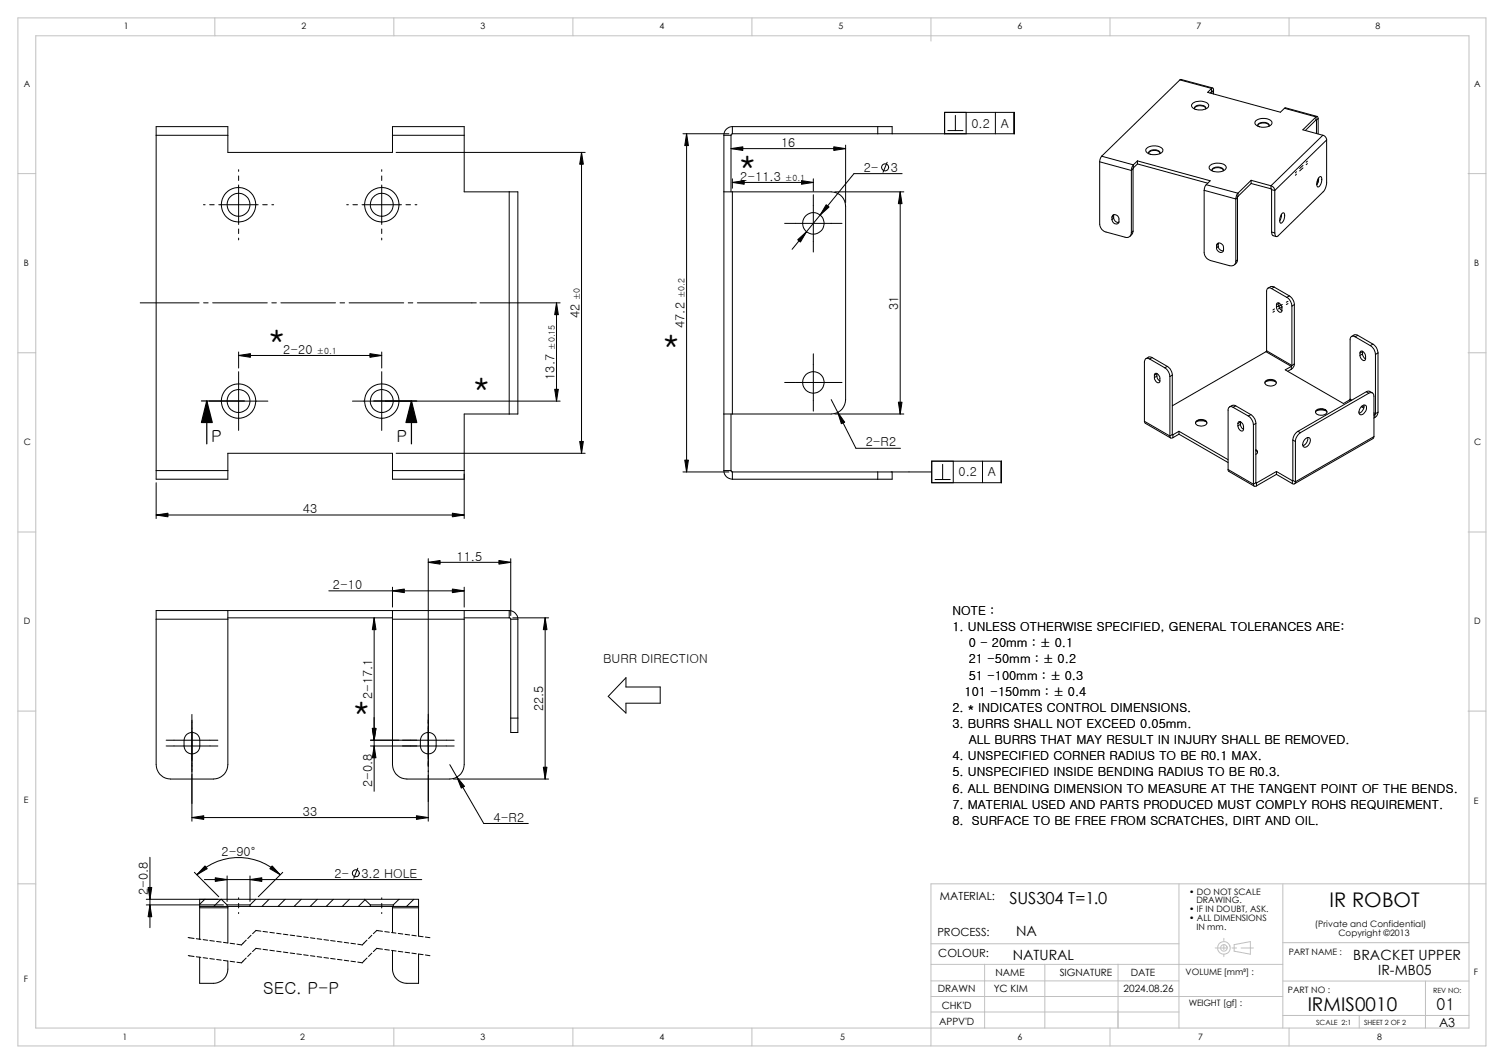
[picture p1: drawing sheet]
<svg xmlns="http://www.w3.org/2000/svg" width="420mm" height="297mm" viewBox="0 0 420 297" stroke-linecap="round" stroke-linejoin="round" font-family="sans-serif">
<g fill="none" stroke="#c0c0c0" stroke-width=".28">
<path d="M5 5h410v287h-410zM10 10h400.2v277h-400.2zM60 5v5M110 5v5M160 5v5M210 5v5M260 5v6.5M310 5v5M360 5v5M5 48.5h5M410 48.5h5M5 98.5h5"/>
<path d="M410 98.5h5M5 148.5h5M410 148.5h5M5 198.5h5M410 198.5h5M5 246.7h5M329.2 246.7v40.3M358.2 246.7v40.3M415 246.7h-155v45.3M260 273.8h69.2M260 278.2h98.2M260 269.2h98.2"/>
<path d="M260 263.4h69.2M275 269.2v17.8M291.8 269.2v17.8M312.2 269.2v17.8M339.3 264.6h3.5M341.8 261.9v.7M341.8 263.8v1.3M341.8 266.4v.6M344 264.6h1.3M344.6 263.7l4.6-.9v3.6l-4.6-.9zM346.6 264.6h3.4M358.2 263.1h52"/>
<path d="M358.2 273.9h52M398.1 273.9v13.1M60 287v5M110 287v5M160 287v5M210 287v5M260 282.5h69.2M310 287v5M358.2 283.5h52M360 287v5M379.6 283.5v3.5"/>
<circle cx="341.8" cy="264.6" r="1.77"/>
<circle cx="341.8" cy="264.6" r=".93"/>
</g>
<g fill="none" stroke="#000" stroke-width=".28">
<path d="M43.6 37.8v93.6M43.6 37.8h20M43.6 37.8v-2.5h20v2.5M63.6 37.8v4.7h46v-4.7M109.6 37.8h20M109.6 37.8v-2.5h20v2.5M129.6 37.8v15.8h12.6M190.7 37.3h12.8M191.7 37.3v94.4M202.1 37.8h2M202.1 37.8v93.6M204.1 37.8v15.8"/>
<path d="M204.5 35.3h40.6M204.5 35.3v2M204.5 37.3h40.6M204.5 35.3a2.38 2.38 0 0 0-2.4 2.5M204.5 37.3l-.4 .5M245.1 37.3h4M245.1 35.3v2M245.1 35.3h4v2M249.1 37.3h34.1v-5.9h-19.4v5.9M264.7 36.4h4.2M266.8 32.2v4.2M269.8 31.4v5.9"/>
<path d="M278 31.4v5.9M329.5 22.3l.3-.1 8.8 2.4M329.5 22.3l-21.9 21.3M329.5 22.3l8.8 2.4M333 28.9a3.4 3.4 0 0 1 4.5 .4 1.97 1.97 0 0 1-2.5 1.4 2 2 0 0 1-2.3-1.3zM333.5 30.3a2.01 2.01 0 0 1 3.2 0M333.6 30.4a.98 .98 0 0 1 1.3-1.1 1.31 1.31 0 0 1 1.8 1.1h-.1M338.3 25.6l.1 .1M338.3 24.7l-1.1 1.1 20.3 5.5 1.2-1.1M338.3 24.7v.9M338.3 25.6l-.4 .4M338.3 24.7a.38 .38 0 0 1 .5 0 .38 .38 0 0 1 .1 .5"/>
<path d="M338.4 25.7v.4M338.9 25.2l-.5 .5M338.9 25.2v1M350.7 33.7a3.6 3.6 0 0 1 4.4 .3 1.27 1.27 0 0 1-1.4 1.4 2.85 2.85 0 0 1-3.3-1zM351.2 35.1a2.09 2.09 0 0 1 3.2 0M351.3 35.3a.96 .96 0 0 1 1.3-1.1 1.32 1.32 0 0 1 1.8 1l-.1 .1M358.7 30.2l.3-.1 8.8 2.4M358.7 30.2l8.8 2.4M367.5 33.5l.1 .1M367.5 32.6a.38 .38 0 0 1 .5 0 .38 .38 0 0 1 .1 .5M367.5 32.6l-3.7 3.6 5.6 1.6M367.5 32.6v.9"/>
<path d="M367.5 33.5l-3 2.9M367.6 33.6v3.7M368.1 33.1l-.5 .5M368.1 33.1v4.3M369.4 37.8a1.43 1.43 0 0 1 1.1 1.3M369.4 37.8l-14.5 14.1M370.5 39.1v12.1l-.6 1.9-13 12.7a.53 .53 0 0 1-.7 .2 .53 .53 0 0 1-.2-.7v-.3M370.5 39.1l-14.5 14.1M56.8 57.1h.5M58.5 57.1h1.3M61.1 57.1h11M66.6 47.4v.4"/>
<path d="M66.6 49.1v1.3M66.6 51.6v11.1M73.4 57.1h1.2M75.9 57.1h.5M96.8 57.1h.5M98.6 57.1h1.2M101.1 57.1h11M106.6 47.4v.4M106.6 49.1v1.3M106.6 51.6v11.1M110.6 42.5h52.8M113.4 57.1h1.2"/>
<path d="M115.9 57.1h.5M142.2 53.6v62M142.2 53.6h2.4v62h-2.4M162.4 42.5v84M202.1 53.6h2.4M204.1 41.5h32M204.5 53.6h27.6a4 4 0 0 1 4 4v53.9a4 4 0 0 1-4 4.1h-27.6M204.5 49.9v2.6M204.5 53.6v62M204.5 50.9h22.6M227.1 49.9v3.4M227.1 54.4v16"/>
<path d="M233.1 53.6h19.3M236.1 40.5v16.1M247.7 45.3l-1.1 2.8M251.4 53.6v62M251.9 48.5h-13.4l-17.3 21.1M307.1 45.2v17.4a2.45 2.45 0 0 0 1.8 2.2l5.3 1.4a1.29 1.29 0 0 0 1.7-1.2M307.1 45.2l8.8 2.4M307.6 43.6l8.9 2.4M307.6 43.6l-.5 1.6M311 59.9v.3M315.9 47.6v17.4M316.4 47.1l-.5 .5"/>
<path d="M316.4 47.1v17.4M316.5 46l-.6 1.6M316.5 46.9l-.1 .2M316.5 46v.9M317.6 44.9l20.3 5.6-1.1 1.1M317.6 44.9l-1.1 1.1M317.6 44.9v.9M317.6 45.8l19.7 5.3M317.6 45.8l-1.1 1.1M320.3 41.4a3.4 3.4 0 0 1 4.4 .4 1.97 1.97 0 0 1-2.5 1.4 2 2 0 0 1-2.2-1.3zM320.8 42.7a2.09 2.09 0 0 1 3.1 0M320.8 42.9a.96 .96 0 0 1 1.3-1.1 1.32 1.32 0 0 1 1.8 1l-.1 .1"/>
<path d="M336.3 53.1v17.4a2.57 2.57 0 0 0 1.7 2.2l5.4 1.5a1.27 1.27 0 0 0 1.7-1.3M336.3 53.1l8.8 2.4M336.8 51.6l8.9 2.3M336.8 51.6l-.4 .6-.1 .9M337.9 46.1a3.6 3.6 0 0 1 4.4 .3 1.3 1.3 0 0 1-1.3 1.5l-.4 .1a2.67 2.67 0 0 1-2.9-1.1zM338.5 47.5a2.09 2.09 0 0 1 3.1 0M338.5 47.7a.95 .95 0 0 1 1.3-1 1.32 1.32 0 0 1 1.8 1h-.1M345.1 55.5v17.4M345.6 55.1l-.5 .4M345.6 55.1v17.4M345.7 53.9l-.4 .8-.2 .8M345.7 54.8l-.1 .3"/>
<path d="M345.7 53.9v.9M349.4 50.3l-3.7 3.6M349.4 50.3l5.5 1.6M349.4 50.3v.9M349.4 51.2l-3.7 3.6M349.4 51.2l5.5 1.5M354.9 52.7l.2 .3M354.9 51.9a1.43 1.43 0 0 1 1.1 1.3M354.9 51.9v.8M355.1 53l.9 .2M355.1 53v11.8M356 53.2v11.8"/>
<path d="M357.8 59.8v.8l-.5 1.1M358 59.6a.47 .47 0 0 1 .6-.1 .47 .47 0 0 1 .1 .7l-.1 1a1.03 1.03 0 0 1-1.1 1 2.53 2.53 0 0 1 .5-2.6zM362 47.9l-.3 .4M362 48.6l-.3 .3M363.9 46.2l-1 .8M363.9 46.9l-1 .8M365.1 45l-.4 .3M365.1 45.7l-.4 .3M368 51.1l-.3 .4M368.1 50.5l-.1 .5M368.1 50v.5M368.1 50.5l-.3 .3"/>
<path d="M368.2 49.7l-.1 1.1-.4 .8M368.3 49.5a.47 .47 0 0 1 .7-.1 .47 .47 0 0 1 .1 .7l-.1 .7a1.08 1.08 0 0 1-1.1 1.3l-.2-1.2zM66.6 63.9v1.3M66.6 66.5v.5M106.6 63.9v1.3M106.6 66.5v.5M219.1 62.4h16M310.5 60.6a.95 .95 0 0 1 1-.7 .95 .95 0 0 1 .9 .8l.1 1.1a.97 .97 0 0 1-1.1 .7 .97 .97 0 0 1-.8-1l-.1-.2M310.5 60.6v.7M311 60.8a1.33 1.33 0 0 0 1.5 1.3M311 60.2l-.5 .4M311 60.8l-.5 .5"/>
<path d="M311 60.2v.6M316.4 64.5l-.1 .6-.7 .9M316.4 64.5l-.5 .5M339.7 68.5v.7M339.7 68.5a.95 .95 0 0 1 1-.7 .95 .95 0 0 1 .9 .8l.1 1.2a.95 .95 0 0 1-1 .7 .95 .95 0 0 1-.9-.8l-.1-.5M340.2 68.8a1.27 1.27 0 0 0 1.4 1.2M340.2 68.1l-.5 .4M340.2 68.8l-.5 .4M340.2 68.1v.7M340.2 67.9v.2M345.6 72.5l-.2 .8-.6 .6M345.6 72.5l-.5 .4"/>
<path d="M355.1 64.8l.3 .9 1 .3M355.1 64.8l.9 .2M39.2 84.5h16.4M56.9 84.5h1.2M59.4 84.5h15.2M66.6 98.3v4.4M66.6 99.2h40M75.9 84.5h1.3M78.4 84.5h15.3M95 84.5h1.2M97.5 84.5h15.2M106.6 98.3v4.4"/>
<path d="M114 84.5h1.3M116.5 84.5h16.5M134 84.5h22.4M155.4 84.5v27.5M227.1 98.8v16M321.7 99.8l-.7-.2-1 .5M321.7 99.8l4.3 2.5M321.7 99.8l-.7 .4M353.5 98.2l-26.1 15.1M353.5 98.2l7.1 4.1M353.7 97.9l-.2 .3M353.7 97.9l7.1 4.1"/>
<path d="M355.1 80.6a.84 .84 0 0 0-1-.2 .84 .84 0 0 0-.4 1v16.5M355.1 80.6l4.2 2.4M355.8 80.1l-.7-.1-1 .4M355.8 80.1l4.2 2.5M355.8 80.1l-.7 .5M355.9 86.2l-.4 .3M355.9 86.9l-.4 .3M356.4 85.1v.6M356.4 85.1a.56 .56 0 0 1 .5-.6 .56 .56 0 0 1 .6 .4 2.21 2.21 0 0 1 .4 2.1 1.11 1.11 0 0 1-1.5-1.3M357.1 85.3a1.69 1.69 0 0 0 .9 1.4M357.1 84.7l-.7 .4M357.1 84.6v.7"/>
<path d="M357.1 85.3l-.7 .4M358.1 85l-1.1 .6M358.1 85.6l-1.1 .6M359.3 83a3 3 0 0 1 1.5 2.4M359.7 84.1l-.5 .3M359.7 84.8l-.5 .2M360 82.6l-.7 .4M360 82.6a3.1 3.1 0 0 1 1.4 2.4M360.8 85.4v16.6M361.4 85l-.6 .4M361.4 85v16.6M378.4 94a.84 .84 0 0 0-1-.1 .84 .84 0 0 0-.4 .9v16.6"/>
<path d="M378.4 94l4.3 2.5M379.1 93.6l-.9-.1-.8 .4M379.1 93.6l-.7 .4M379.1 93.6l4.3 2.5M379.8 98.6a.56 .56 0 0 1 .4-.7 .56 .56 0 0 1 .7 .5 2.21 2.21 0 0 1 .4 2.1 1.11 1.11 0 0 1-1.5-1.3M379.8 98.6v.6M380.5 98.8l.4 1.1 .4 .3M380.5 98.1l-.7 .5M380.5 98v.8M380.5 98.8l-.7 .4M382.7 96.5a3 3 0 0 1 1.4 2.4M383.4 96.1l-.7 .4"/>
<path d="M383.4 96.1a3 3 0 0 1 1.4 2.4M384.1 98.9v16.6M384.8 98.5l-.7 .4M384.8 98.5v16.6M58.4 112h16.4M66.6 103.8v16.3M98.4 112h58M106.6 103.8v16.3M142.2 115.6h-12.6v15.8M202.1 115.6h2.4M204.1 115.6v15.8M219.1 106.8h16"/>
<path d="M232.1 111.5l6.9 13.6h12.5M233.1 115.6h19.3M319.6 117.6l.2 .6 7.1 4.1M319.6 117.6l7.1 4.1M321 100.2a.89 .89 0 0 0-1-.1 .89 .89 0 0 0-.4 .9v16.6M321 100.2l4.2 2.5M322.4 104.7v.7M322.4 104.7a.56 .56 0 0 1 .5-.5 .56 .56 0 0 1 .6 .4 2.16 2.16 0 0 1 .3 2 .78 .78 0 0 1-.8 .2 .78 .78 0 0 1-.5-.8l-.1-.6M323 104.4l-.6 .3M323 104.3v.7M323 105l-.6 .4M323 105a1.69 1.69 0 0 0 .9 1.4"/>
<path d="M325.2 102.7a3.2 3.2 0 0 1 1.5 2.4M326 102.3l-.8 .4M326 102.3a3.1 3.1 0 0 1 1.4 2.4M326.7 105.1v16.6M327.4 104.7l-.7 .4M327.4 104.7v16.6M333.8 118.1a1.9 1.9 0 0 1 3.2 0M334.1 117.7l.8-.2 1.9 .2M334.1 117.5a2.03 2.03 0 0 1 2.9 .4 1.85 1.85 0 0 1-2.9 .6l-.3-.5zM344.3 113.7l4.3 2.4M344.3 113.7a.84 .84 0 0 0-1-.1 .84 .84 0 0 0-.4 .9v16.6M345.1 113.3l-.8-.2-1 .5"/>
<path d="M345.1 113.3l-.8 .4M345.1 113.3l4.2 2.4M345.7 118.2a.56 .56 0 0 1 .5-.6 .56 .56 0 0 1 .6 .5 2.05 2.05 0 0 1 .3 2.1 1.18 1.18 0 0 1-1.4-1.3M345.7 118.2v.7M346.4 118.4a1.48 1.48 0 0 0 .9 1.4M346.4 117.8l-.7 .4M346.4 117.7v.7M346.4 118.4l-.7 .5M348.6 116.1a3.2 3.2 0 0 1 1.4 2.5M349.3 115.7a3.1 3.1 0 0 1 1.4 2.5M349.3 115.7l-.7 .4M350 118.6v16.6"/>
<path d="M350.7 118.2l-.7 .4M350.7 118.2v16.5M353.2 106.9a1.9 1.9 0 0 1 3.2 0M353.4 106.5a3.7 3.7 0 0 1 2.8 0M353.4 106.3a2.07 2.07 0 0 1 3 .5 1.77 1.77 0 0 1-2.6 .7 .69 .69 0 0 1-.6-.5 .69 .69 0 0 1 .2-.7zM360.6 102.3l-1.7 1 16.3 9.3 1.7-1M360.6 102.3v.8M360.6 103.1l-1 .5M360.8 102l-.2 .3M361.4 101.6l-.6 .4M361.4 101.6l-.1 .6-.7 .9M367.5 114.6a1.87 1.87 0 0 1 3 .5 2 2 0 0 1-3.1 0z"/>
<path d="M367.6 114.7a3.7 3.7 0 0 1 2.7 0M370.5 115.1a1.96 1.96 0 0 0-3.1 0M376.9 111.6l.3 .2M377 111.4l.5 .3M377 111.4l-.1 .2M380.2 113.5l.6 .4M380.2 113.4a.79 .79 0 0 1 1.2-.2 .79 .79 0 0 1 .2 1.1l-.1 .3a1.39 1.39 0 0 1-1.9 1 1.98 1.98 0 0 1 .6-2.2zM380.4 113.3l.5 .3M380.9 113.1a2.2 2.2 0 0 1-1.4 2.3M381.6 109.3l.8-.1 .8 .5M381.6 109.3l.6 .5M381.6 109.3l-19.1 11.1"/>
<path d="M382.2 109.8a.88 .88 0 0 1 1-.1 .88 .88 0 0 1 .5 .9v11.3M382.2 109.8l-19.1 11M383.7 115.6l.2 .1M383.7 115.2l.4 .3M383.9 115.7l-.2 .2M383.9 115.7v.8M383.9 116.5l-.2 .2M384.1 115.5l-.2 .2M384.8 115.1l-.7 .4M384.8 115.1a1.82 1.82 0 0 1-.9 1.4M43.6 131.4h20M43.6 134.7v10"/>
<path d="M43.6 131.4v2.4h20v-2.4M63.6 131.4v-4.9h46v4.9M109.6 131.4h20M109.6 131.4v2.4h20v-2.4M110.6 126.5h52.8M129.6 132.3v12.4M190.7 131.7h12.8M202.1 131.4h2M202.1 131.4a2.38 2.38 0 0 0 2.4 2.4M204.1 131.4l.4 .3M204.5 133.8h40.6M204.5 131.7v2.1"/>
<path d="M204.5 131.7h40.6M245.1 131.7v2.1M245.1 131.7h4v2.1h-4M248.8 131.7h11.4M260.2 128.7h19.4v6h-19.4zM261.1 133.9h4.2M263.2 129.6v4.3M266.2 128.7v6M274.4 128.7v6M326.7 121.7a.5 .5 0 0 0 .2 .6 .5 .5 0 0 0 .6-.1M327.4 121.3l.1 .1M327.4 121.3l-.7 .4"/>
<path d="M327.5 121.4v.8M329.2 120.4l13.7 7.9M329.2 120.4l-1.7 1M329.2 120.4v.8M329.2 121.2l13.7 7.9M329.2 121.2l-1.7 1M342.9 131.1l.3 .5 7.1 4.1M342.9 131.1l7.1 4.1M350 135.2a.5 .5 0 0 0 .3 .5 .5 .5 0 0 0 .6-.1M350.7 125.7l.5 .6M350.7 125.8l.2 .1M350.7 134.7l-.7 .5"/>
<path d="M350.7 134.7l.2 .1M350.7 125.5a.69 .69 0 0 1 .5 .7 .69 .69 0 0 1-.5 .6M350.9 134.8v.8M356.4 131.6l4.5 2.6M356.4 131.6l-5.5 3.2M356.4 131.6v.8M356.4 132.4l-5.5 3.2M356.4 132.4l4.5 2.6M360.9 134.2v.8M361 122.9l.7 .3M361 134.1l.7 .4M361 122.9v11.2"/>
<path d="M361 134.1l-.1 .1M361.7 123.2v11.3M361.7 134.5a.53 .53 0 0 1-.2 .5 .53 .53 0 0 1-.6 0M362.5 120.4a3 3 0 0 0-1.5 2.5M362.5 120.4l.6 .4M363.1 120.8a3.3 3.3 0 0 0-1.4 2.4M364.4 122.7a.8 .8 0 0 1 .8-.6 .8 .8 0 0 1 .7 .8v.2a1.56 1.56 0 0 1-2 1.6 1.82 1.82 0 0 1 .5-2zM365.2 122.1v.1a2.1 2.1 0 0 1-1.3 2.2M383.7 121.9l-.3 .5-21.9 12.6M383.7 121.9l-22 12.6M43.6 143.8h86M119.6 156v73.2"/>
<path d="M119.6 157h23M142.6 156v15.8M43.6 172.8v40.6a4 4 0 0 0 4 4.1h12a4.1 4.1 0 0 0 4-4.1v-40.6M43.6 172.8h20M63.6 172.5h46M63.6 170.4v2.4M91.8 164.9h37.8M104.5 172.5v48.4M109.6 172.8v40.6a4 4 0 0 0 4 4.1h12a4.1 4.1 0 0 0 4-4.1v-40.6M109.6 163.9v5.6M109.6 172.8h20M109.6 170.4v2.4"/>
<path d="M129.6 170.4v2.4M129.6 163.9v5.6M129.6 172.5h12.6M142.2 172.5l.4 .3M142.2 170.4a2.46 2.46 0 0 1 2.4 2.4M142.2 170.4h-98.6v2.4M142.2 170.4v2.1M142.6 172.8h2M142.6 172.8v27.6M143.2 172.5h10M144.6 172.8v27.6M152.2 172.5v45"/>
<path d="M53.6 199.4v29.8M174.8 189.2v2.6h9.6v4.5h-9.6v2.8l-5-4.7zM46.4 206.6h14.4M46.4 208.2h14.4M51.9 205.3a2.19 2.19 0 0 1 2.4-.7 2.19 2.19 0 0 1 1.5 2 3.4 3.4 0 0 1-.8 3.4 2.23 2.23 0 0 1-2.3 .2 2.23 2.23 0 0 1-1.3-2 3.8 3.8 0 0 1 .5-2.9zM103.5 206.6h23.3M103.5 208.2h23.3M117.9 205.3a2.19 2.19 0 0 1 2.4-.7 2.19 2.19 0 0 1 1.5 2 3.4 3.4 0 0 1-.8 3.4 2.23 2.23 0 0 1-2.3 .2 2.23 2.23 0 0 1-1.3-2 3.8 3.8 0 0 1 .5-2.9zM125.6 213.4l9.5 16.5h12.4M126.6 217.5h26.6M142.6 200.4h2M144.6 200.4v4.1h-2v-4.1"/>
<path d="M41.9 239.3v19.7M53.6 228.2h66M40.9 251h20.9M40.9 252.6h21.5M54.3 243.5l6.8 6.8M55 244.2a16.5 16.5 0 0 1 23.2 0M55.8 253h7.6M55.8 251v2M55.8 253.4v8.8M55.8 253.4h7.8M55.8 253v.4M57.1 245.5h60.7"/>
<path d="M57.2 251l-1.4 1.4M61.7 251l-2 2M61.8 251l1.6 1.6M61.8 251h9.6M63.4 244.5v7.1M63.4 252.6v.4M63.4 252.6h6.4M63.4 253h6.4M63.6 253.4v9.8l-1.2-.1M63.6 253v.4M66.6 250.6v.3M66.6 252.2v1.2"/>
<path d="M66.6 254.7v.3M69.8 244.5v7.1M69.8 252.6v.4M69.8 253h33.6M71.4 251l-1.6 1.6M71.4 251h30.4M71.5 259.7l1.4 .2M71.5 259.8l-1 .8M75.1 251l-1.9 2M79 243.5l-6.9 6.8M79.6 251l-2 2M84.1 251l-2 2"/>
<path d="M88.6 251l-2 2M93.1 251l-2 2M97.6 251l-2 2M99.9 242.4l-1.1 2.8M101.8 251h9.6M101.8 251l1.6 1.6M101.9 251.2l-1.8 1.8M103.4 252.6h6.4M103.4 253h6.4M103.4 252.6v.4M105.2 259.7l1.6 .3M105.2 259.8l-.9 .8"/>
<path d="M106.6 250.6v.3M106.6 252.2v1.2M106.6 254.7v.3M109.6 253.4v6.9M109.6 253.4h7.3M109.6 253v.4M109.8 252.6v.4M109.8 253h7.1M111.4 251h5.5v2M111.4 251l-1.6 1.6M115.6 251l-2.1 2M116.9 253.4v7.9l1.3 .2"/>
<path d="M116.9 253v.4M52.5 261.7l1.7 .3M52.6 266.7l1.6 .3M54.8 267.1l1.3 .2M54.8 262l1.3 .2M55.8 267.2v7.3h3.8a4 4 0 0 0 4-4v-2.2l-1.2-.2M56.7 267.3l1.3 .2M56.7 262.3l1.3 .2M58.6 267.6l1.3 .2M58.6 262.6l1.3 .1M60.5 267.8l1.3 .2M60.5 262.8l1.3 .2"/>
<path d="M64.3 268.4l1.2 .1M64.3 263.3l1.2 .2M68.7 267.4l-1.3 1.4-1.2-.2M68.7 262.4l-1.3 1.4-1.2-.2M70.1 266.1l-.9 .9M70.1 261.1l-.9 .9M72.9 264.9l-1.4-.2-1 .9M73.4 265l1.3 .2M73.4 260l1.3 .2M75.4 265.3l1.2 .1M75.4 260.3l1.2 .1M77.3 265.5l1.2 .2"/>
<path d="M77.3 260.5l1.2 .2M79.1 265.8l1.3 .1M79.1 260.8l1.3 .1M81 266l1.3 .2M81 261l1.3 .2M82.9 266.3l1.3 .1M82.9 261.3l1.3 .2M84.8 266.5l1.3 .2M84.8 261.5l1.3 .2M86.7 266.8l1.2 .2M86.7 261.8l1.2 .2M88.6 267l1.2 .2"/>
<path d="M88.6 262l1.2 .2M90.5 267.3l1.2 .2M90.5 262.3l1.2 .2M92.3 267.5l1.3 .2M92.3 262.6l1.3 .1M94.2 267.8l1.3 .2M94.2 262.8l1.3 .2M96.1 268.1l1.3 .1M96.1 263.1l1.3 .1M98 268.3l1.3 .2M98 263.3l1.3 .2M102.5 267.4l-1.3 1.4-1.3-.2"/>
<path d="M102.5 262.4l-1.3 1.4-1.3-.2M103.8 266.1l-.9 .9M103.8 261.1l-.9 .9M105.2 264.7l1.6 .3M105.2 264.8l-.9 .8M107.4 265l1.3 .2M107.4 260.1l1.3 .1M109.3 265.3l1.3 .2M109.3 260.3l1.3 .2M109.6 265.3v5.2a4 4 0 0 0 4 4h3.3v-8.2l1.3 .2M111.2 265.6l1.3 .1M111.2 260.6l1.3 .1"/>
<path d="M113.1 265.8l1.3 .2M113.1 260.8l1.3 .2M115 266.1l1.2 .1M115 261.1l1.2 .1M118.8 266.6l1.3 .2M118.8 261.6l1.3 .1"/>
<circle cx="66.6" cy="57.2" r="3.2"/>
<circle cx="66.6" cy="57.2" r="4.8"/>
<circle cx="106.6" cy="57.2" r="3.2"/>
<circle cx="106.6" cy="57.2" r="4.8"/>
<circle cx="247.2" cy="46.7" r=".99"/>
<circle cx="227.1" cy="62.4" r="3"/>
<circle cx="66.6" cy="111.9" r="3.2"/>
<circle cx="66.6" cy="112" r="4.8"/>
<circle cx="106.6" cy="111.9" r="3.2"/>
<circle cx="106.6" cy="112" r="4.8"/>
<circle cx="227.1" cy="106.8" r="2.99"/>
<circle cx="99.4" cy="243.8" r=".98"/>
</g>
<g fill="#000" stroke="#000" stroke-width=".28">
<path d="M191.7 37.3l.5 3.3h-1zM162.4 42.5l.5 3.3h-1zM204.1 41.5l3.3-.5v1zM204.5 50.9l3.3-.5v1zM223.8 50.4l3.3 .5-3.3 .5zM232.8 41l3.3 .5-3.3 .5zM251.4 53.6l.5 3.3h-1zM222.8 66.9l2.4-2.2-1.7 2.9zM230.7 57.1l.8 .7-2.5 2.2zM66.6 99.2l3.3-.5v1zM103.3 98.7l3.3 .5-3.3 .5zM155.4 84.5l.5 3.3h-1z"/>
<path d="M154.9 108.7h1l-.5 3.3zM233.9 115.1l2 2.8-1 .4zM250.9 112.3h1l-.5 3.3zM161.9 123.2h1l-.5 3.3zM191.2 128.4h1l-.5 3.3zM43.6 143.8l3.3-.5v1zM119.6 157l3.3-.5v1zM126.3 143.3l3.3 .5-3.3 .5zM139.3 156.5l3.3 .5-3.3 .5zM104.5 172.5l.5 3.3h-1zM109.6 164.9l3.3-.5v1zM126.3 164.4l3.3 .5-3.3 .5z"/>
<path d="M152.2 172.5l.5 3.3h-1zM104 203.3h1l-.5 3.3zM104.5 208.2l.5 3.3h-1zM127.6 216.9l2.1 2.6-.9 .5zM151.7 214.2h1l-.5 3.3zM53.6 228.2l3.3-.5v1zM116.3 227.7l3.3 .5-3.3 .5zM41.4 247.7h1l-.5 3.3zM41.9 252.6l.5 3.3h-1zM57.2 241.7l.7 .8-2.9 1.7zM60.1 245l3.3 .5-3.3 .5zM69.8 245.5l3.3-.5v1z"/>
<path d="M76 241.7l2.2 2.5-2.8-1.7z"/>
</g>
<path d="M56.3 111.9h11.9M57.7 111.9v12M104.4 111.9h12M114.9 111.9v12" fill="none" stroke="#000" stroke-width=".34"/>
<path d="M57.7 111.9l1.6 6h-3zM114.9 111.9l1.5 6h-3z" fill="#000" stroke="#000" stroke-width=".34"/>
<g font-size="9.3">
<text x="206.4" y="48.5">*</text>
<text x="75" y="97">*</text>
<text x="185.1" y="98.5">*</text>
<text x="132.1" y="110.6">*</text>
<text x="98.6" y="201.1">*</text>
</g>
<text font-size="5.6" x="371.3" y="253.1">IR ROBOT</text>
<text font-size="5.3" x="365.2" y="282.2">IRMIS0010</text>
<g font-size="4.7">
<text x="58.9" y="123.3">P</text>
<text x="110.8" y="123.3">P</text>
<text x="73.5" y="277.4">SEC. P-P</text>
<text x="401" y="282">01</text>
</g>
<text font-size="4.6" x="281.9" y="252.2">SUS304 T=1.0</text>
<g font-size="3.9">
<text x="283.8" y="261.3">NA</text>
<text x="282.8" y="268.1">NATURAL</text>
<text x="377.9" y="268.1">BRACKET UPPER</text>
<text x="384.9" y="272.1">IR-MB05</text>
</g>
<g font-size="3.5">
<text x="271.3" y="35.6">0.2</text>
<text x="279.4" y="35.6">A</text>
<text x="218.1" y="41">16</text>
<text x="241.2" y="48">2-</text>
<text x="248.8" y="48">3</text>
<text x="206.7" y="50.4">2-11.3</text>
<text x="161.8" y="88.9" transform="rotate(-90 161.8 88.9)">42</text>
<text x="250.8" y="86.6" transform="rotate(-90 250.8 86.6)">31</text>
<text x="191.2" y="91.6" transform="rotate(-90 191.2 91.6)">47.2</text>
<text x="79.1" y="98.7">2-20</text>
<text x="154.9" y="106" transform="rotate(-90 154.9 106)">13.7</text>
<text x="241.7" y="124.6">2-R2</text>
<text x="267.7" y="133">0.2</text>
<text x="275.8" y="133">A</text>
<text x="84.6" y="143.3">43</text>
<text x="127.5" y="156.5">11.5</text>
<text x="93" y="164.4">2-10</text>
<text x="265.9" y="171.7">NOTE :</text>
<text x="265.9" y="176.2">1. UNLESS OTHERWISE SPECIFIED, GENERAL TOLERANCES ARE:</text>
<text x="168.4" y="185.1">BURR DIRECTION</text>
<text x="270.5" y="180.7">0 - 20mm : ± 0.1</text>
<text x="270.5" y="185.2">21 -50mm : ± 0.2</text>
<text x="270.5" y="189.7">51 -100mm : ± 0.3</text>
<text x="103.9" y="195.2" transform="rotate(-90 103.9 195.2)">2-17.1</text>
<text x="269.4" y="194.2">101 -150mm : ± 0.4</text>
<text x="151.7" y="198.6" transform="rotate(-90 151.7 198.6)">22.5</text>
<text x="265.9" y="198.7">2. * INDICATES CONTROL DIMENSIONS.</text>
<text x="265.9" y="203.2">3. BURRS SHALL NOT EXCEED 0.05mm.</text>
<text x="270.5" y="207.7">ALL BURRS THAT MAY RESULT IN INJURY SHALL BE REMOVED.</text>
<text x="265.9" y="212.2">4. UNSPECIFIED CORNER RADIUS TO BE R0.1 MAX.</text>
<text x="103.9" y="219.7" transform="rotate(-90 103.9 219.7)">2-0.8</text>
<text x="265.9" y="216.7">5. UNSPECIFIED INSIDE BENDING RADIUS TO BE R0.3.</text>
<text x="265.9" y="221.2">6. ALL BENDING DIMENSION TO MEASURE AT THE TANGENT POINT OF THE BENDS.</text>
<text x="84.6" y="227.7">33</text>
<text x="265.9" y="225.7">7. MATERIAL USED AND PARTS PRODUCED MUST COMPLY ROHS REQUIREMENT.</text>
<text x="137.9" y="229.4">4-R2</text>
<text x="265.9" y="230.2">8. SURFACE TO BE FREE FROM SCRATCHES, DIRT AND OIL.</text>
<text x="61.9" y="238.8">2-90°</text>
<text x="93.4" y="245">2-</text>
<text x="100.9" y="245">3.2 HOLE</text>
<text x="41.3" y="249.8" transform="rotate(-90 41.3 249.8)">2-0.8</text>
<text x="401.9" y="286.7">A3</text>
</g>
<g font-size="3.1">
<text x="262.5" y="251.1">MATERIAL:</text>
<text x="261.8" y="261.3">PROCESS:</text>
<text x="262" y="267.1">COLOUR:</text>
</g>
<g font-size="2.8">
<text x="278" y="272.4">NAME</text>
<text x="295.9" y="272.4">SIGNATURE</text>
<text x="315.8" y="272.4">DATE</text>
<text x="261.9" y="276.9">DRAWN</text>
<text x="263" y="281.6">CHK'D</text>
<text x="277.5" y="276.9">YC KIM</text>
<text x="313.7" y="276.9">2024.08.26</text>
<text x="262.3" y="286">APPV'D</text>
</g>
<g font-size="2.5">
<text x="34.5" y="8.2">1</text>
<text x="84.2" y="8.2">2</text>
<text x="134.2" y="8.2">3</text>
<text x="184.1" y="8.2">4</text>
<text x="234.2" y="8.2">5</text>
<text x="284.1" y="8.2">6</text>
<text x="334.1" y="8.2">7</text>
<text x="384.1" y="8.2">8</text>
<text x="6.6" y="24.2">A</text>
<text x="411.6" y="24.2">A</text>
<text x="6.6" y="74.2">B</text>
<text x="411.6" y="74.2">B</text>
<text x="6.6" y="124.2">C</text>
<text x="411.6" y="124.2">C</text>
<text x="6.6" y="174.2">D</text>
<text x="411.6" y="174.2">D</text>
<text x="6.6" y="224.2">E</text>
<text x="411.6" y="224.3">E</text>
<text x="332.1" y="249.7">• DO NOT SCALE</text>
<text x="332.1" y="254.7">• IF IN DOUBT, ASK.</text>
<text x="332.1" y="257.1">• ALL DIMENSIONS</text>
<text x="334.1" y="252.2">DRAWING.</text>
<text x="334.1" y="259.6">IN mm.</text>
<text x="367.2" y="258.8">(Private and Confidential)</text>
<text x="373.8" y="261.3">Copyright ©2013</text>
<text x="359.9" y="266.6">PART NAME :</text>
<text x="6.6" y="274.2">F</text>
<text x="331.1" y="272.2">VOLUME [mm³] :</text>
<text x="411.6" y="272">F</text>
<text x="331.9" y="280.9">WEIGHT [gf] :</text>
<text x="359.6" y="277.1">PART NO :</text>
<text x="34.2" y="290.4">1</text>
<text x="83.8" y="290.4">2</text>
<text x="134.2" y="290.2">3</text>
<text x="184.1" y="290.2">4</text>
<text x="234.6" y="290.4">5</text>
<text x="284.1" y="290.2">6</text>
<text x="334.6" y="290.4">7</text>
<text x="384.6" y="290.4">8</text>
</g>
<g font-size="2.4">
<text x="219.2" y="50.4">±0.1</text>
<text x="161.9" y="83.7" transform="rotate(-90 161.9 83.7)">±0</text>
<text x="191.2" y="83.2" transform="rotate(-90 191.2 83.2)">±0.2</text>
<text x="88.5" y="98.8">±0.1</text>
<text x="154.9" y="97.6" transform="rotate(-90 154.9 97.6)">±0.15</text>
</g>
<g font-size="2">
<text x="400.2" y="277.1">REV NO:</text>
<text x="367.5" y="286">SCALE 2:1</text>
<text x="380.9" y="286">SHEET 2 OF 2</text>
</g>
</svg>
